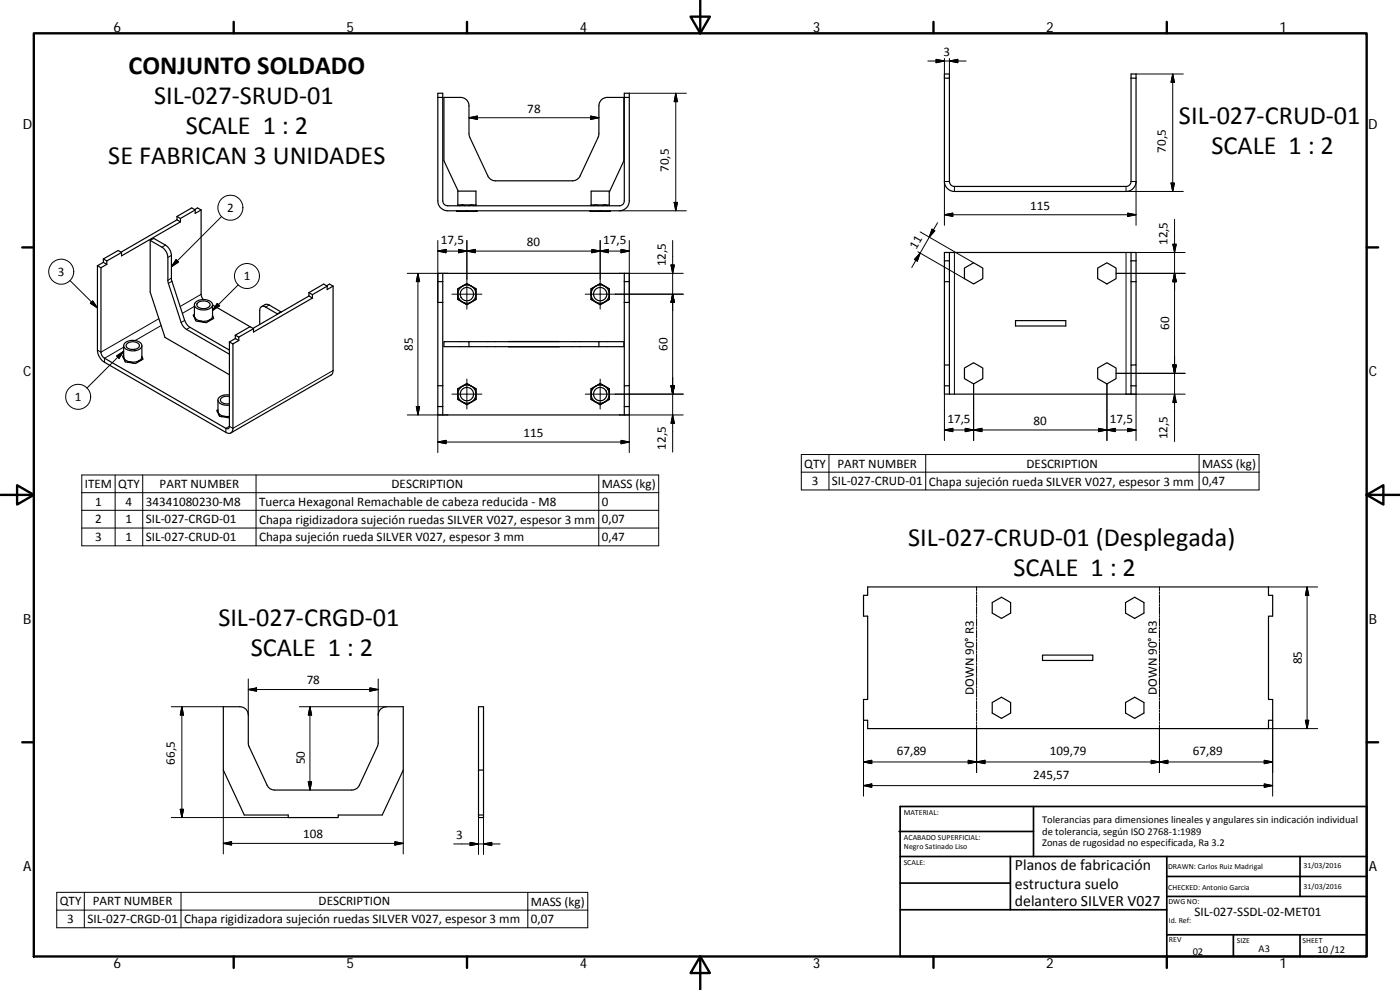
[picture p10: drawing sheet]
<svg xmlns="http://www.w3.org/2000/svg" width="420mm" height="297mm" viewBox="0 0 420 297" stroke-linecap="round" stroke-linejoin="round" font-family="sans-serif">
<g fill="none" stroke="#000" stroke-width=".36">
<path d="M131.4 28h1.5v32.2a1.48 1.48 0 0 0 1.5 1.5h51.5a1.45 1.45 0 0 0 1.5-1.5v-32.2h1.5v32.2a3 3 0 0 1-3 3h-51.5a2.96 2.96 0 0 1-3-3zM131.4 29.2h1.5M187.4 29.2h1.5M283.4 22.2h1.5v32.3a1.52 1.52 0 0 0 1.5 1.4h51.5a1.48 1.48 0 0 0 1.5-1.4v-32.3h1.5v32.3a3 3 0 0 1-3 2.9h-51.5a3 3 0 0 1-3-2.9zM283.4 23.5h1.5M339.4 23.5h1.5M137.5 57.3l-4.3-9.1v-19h5a2.48 2.48 0 0 1 2.5 2.6l.2 9 5.5 12a2.52 2.52 0 0 0 2.3 1.5h23.1a2.52 2.52 0 0 0 2.3-1.5l5.6-12v-9a2.51 2.51 0 0 1 2.6-2.6h4.9v19l-4.4 9.5M29.2 79.7v25.4a4.8 4.8 0 0 0 2.2 3.6l36.4 21a1.28 1.28 0 0 0 1.5 .2 1.28 1.28 0 0 0 .6-1.4v-25.3M29.2 79.7l1.1 .6M31 77.7l1.1 .6M31 77.7v1M31 78.7l-1.8 1"/>
<path d="M31 78.7l1.1 .6M32.1 78.3v1M32.1 79.3l-1.8 1M36.5 75.8l-4.4 2.5M45.1 72.1l3.5 2.1a3.9 3.9 0 0 1 1.8 3l.1 7.5 4.1 12.7 1.4 1.4 12.8 7.5M45.1 72.1v15.6l4.4 13.5 19.3 11.2M45.1 72.1l1-.6 3.6 2.1a4 4 0 0 1 1.7 3l.1 7.5 4.4 13 .9 1 12 7M53.1 66l1.1 .6M53.1 66l-16.8 9.7M53.1 64.9l1.1 .7M53.1 64.9v1.1M54.2 66.6l-17.7 10.2v-1l-1.1-.6-4.4 2.5"/>
<path d="M54.2 65.6v1M58.4 62.9l.9-.5 1.1 .6M58.6 63l-4.4 2.6M60.4 63v25.3l.1 .7 .6 .9M60.4 63l-1.8 1v-1l-1.1-.6-4.4 2.5M137.4 61.5v-4.2h5.4v4.2M137.4 61.5h1.4M137.4 63.2l-.2 .2M137.4 61.5v.2M137.4 61.5h.1M137.4 63.2l-.1 .2M137.4 63.4h-.3h.3"/>
<path d="M137.4 63.4h2.3M137.4 63.4h.1M138.8 61.5h2.7l.7 .2M138.8 61.5l-.8 .2M138.8 61.5l.7 .2M139.7 63.4h.1M139.7 63.4h.8M140.1 63.2l-.1 .2M140.2 63.2v.2M140.5 63.4h2.3M140.5 63.4h.1M142.8 63.4h.1"/>
<path d="M142.8 63.2l.2 .2M142.8 61.5v.2M142.8 61.5h-1.7l-.4 .2M143 63.4h.1M143 63.4h-.2M143 63.4h.2h-.4M177.2 63.4h-.1h.4M177.2 63.4h.1M177.2 63.4l.2-.2-.1 .2M177.3 63.4h.2M177.4 61.5h4.1M177.4 61.5v-4.2h5.4v4.2"/>
<path d="M177.4 61.5v.2M177.5 63.4h2.2M177.5 63.4h.1M178 61.7a1.3 1.3 0 0 1 1.5 0M179.7 63.4h.1M179.7 63.4h.8M180.1 63.2l-.1 .2M180.2 63.2v.2M180.5 63.4h2.3M180.5 63.4h.1M181.5 61.5l-.8 .2M181.5 61.5h1.3"/>
<path d="M181.5 61.5l.8 .2M182.8 63.4h.1M182.8 63.4h.4h-.4M182.8 61.5v.2M183 63.4h.1M283.4 78.3h1.5M284.9 75.8h54.5M284.9 75.8h-1.5v8.7M284.9 75.8v42.5M339.4 75.8v33.7M339.4 75.8h1.5v8.7M339.4 78.3h1.5"/>
<path d="M30.3 80.3v25.4a2.32 2.32 0 0 0 1.1 1.8l36.4 21a.65 .65 0 0 0 .7 .1 .65 .65 0 0 0 .3-.7v-25.3M58.2 94.9l.2 .3M58.3 94.5l-.2 .3M58.3 91.5l.1 3.7M58.3 94.4l-.3 .2 .8 1.7 3.1 .5 2.2-1.3-.2-.5M58.4 95.2l.3 .9M58.4 95.2l.6 .7 1.4 .5M58.6 90.8a3.6 3.6 0 0 1 5.1 .4 1.73 1.73 0 0 1-1.9 1.8 2.82 2.82 0 0 1-3.5-1.5zM59.2 91a2.56 2.56 0 0 1 3.8 .4 2.1 2.1 0 0 1-3.1 1 .96 .96 0 0 1-.7-1.4zM60.4 96.4h-.9M60.4 96.4l.8 .3M63.7 95.8l-.7 .1-.7 .7"/>
<path d="M63.8 91.5v3.3a2.51 2.51 0 0 1-3 1.6h-.4M63.8 94.7l.2 .9M63.8 91.5l11.2 6.5M75 98l-4.4 2.6M75 98l1.1 .6M76.1 98.6l-4.4 2.6M78.5 92l1.2-.7h.6l4 2.3M83.2 94.2l-3.5-2.1a1.08 1.08 0 0 0-1.2-.1 1.08 1.08 0 0 0-.6 1.2v4.1M83.2 94.2v.1M84.3 93.6l-1.1 .6M84.3 93.6v.1M92.7 87.8v1"/>
<path d="M92.7 88.8l1.1 .6M92.7 87.8l1.1 .6M92.7 88.8l-16.8 9.7M93.8 88.4v1M93.8 89.4l-17.7 10.2v-1M98 85.7l.9-.5 1.1 .7M98.2 85.9l-1.1-.7-4.4 2.6M98.2 85.9l-4.4 2.5M100 85.9v25.3l-.3 1-30.4 17.7M100 85.9l-1.8 1v-1M131.4 84.5h1.5M132.9 90.7h-1.5v25"/>
<path d="M132.9 82h-1.5v8.7M132.9 82h54.5M132.9 82v42.5M137.4 86.7l2.7-1.6 2.8 1.6v3.1l-2.8 1.6-2.7-1.6zM137.4 89.8l2 1.2a1.39 1.39 0 0 0 1.9-.3l1.5-.9M137.4 89.8v-2.1a1.06 1.06 0 0 1 .9-1.6l.9-.5a1.05 1.05 0 0 1 1.8 0l1 .5a1.07 1.07 0 0 1 .8 1.3v2.4M142.8 89.8h.1M177.4 86.7l2.7-1.6 2.8 1.6v3.1l-2.8 1.6-2.7-1.6zM177.4 89.8h.1M182.8 89.8l-1.8 1.1a1.03 1.03 0 0 1-1.8 0l-1.8-1.1M182.8 89.8v-2.1a1.06 1.06 0 0 0-.8-1.6l-1-.5a1.05 1.05 0 0 0-1.8 0l-.9 .5a1.07 1.07 0 0 0-.9 1.3v2.4M182.8 89.8h.1"/>
<path d="M187.4 82v33.7M187.4 82h1.5v8.7M187.4 90.7h1.5M187.4 84.5h1.5M188.9 90.7v25h-1.5v6.3M284.9 84.5h-1.5v25M289.4 80.4l2.8-1.6 2.7 1.6v3.2l-2.7 1.6-2.8-1.6zM304.8 96.2h15.1v1.6h-15.1zM329.4 80.4l2.8-1.6 2.8 1.6v3.2l-2.8 1.6-2.8-1.6zM339.4 84.5h1.5M340.9 84.5v25h-1.5v6.3M37 107.2l.2 .3"/>
<path d="M37.1 106.7l-.2 .4M37.1 106.6l-.3 .2 .8 1.8 3.1 .5 2.2-1.3-.2-.5M37.1 103.7l.1 3.8M37.2 107.5a3.8 3.8 0 0 0 2.6 1.3l.2 .2M37.2 107.5l.3 .8M37.3 103.1a3.6 3.6 0 0 1 5.2 .3 2.18 2.18 0 0 1-2.7 1.9 2.25 2.25 0 0 1-2.7-1.8zM38 103.2a2.49 2.49 0 0 1 3.8 .4 2.1 2.1 0 0 1-3.1 1 .92 .92 0 0 1-.7-1.4zM41.8 108.2l-.7 .6M41.8 108.2a5 5 0 0 1-3.1 .4l-.5 .1M42.4 108.1l-.6 .1M42.6 106.9l.2 .9M42.6 103.7v3.6l-.8 .9"/>
<path d="M58.8 106.6h.1M58.9 106.6v.1M68.8 102.6l1.1 .6M68.8 118.5a2.9 2.9 0 0 0-3.4 1.4 2.58 2.58 0 0 0 3.4 1.6M68.8 118.9a2 2 0 0 0-2.6 1.2 2.13 2.13 0 0 0 2.6 1M70.6 101.6l1.1 .6M70.6 100.6v1M70.6 100.6l1.1 .6M70.6 101.6l-1.8 1M71.7 102.2l-1.8 1M71.7 101.2v1M131.4 115.7h1.5"/>
<path d="M131.4 115.7v8.8h1.5M133.2 102.5h7.5v1.5h-7.5zM137.4 116.6l2.7-1.5 2.8 1.5v3.2l-2.8 1.6-2.7-1.6zM137.4 116.6l1.8-1a1.05 1.05 0 0 1 1.8 0l1 .5a1.1 1.1 0 0 1 .8 1.2v1.7a1.32 1.32 0 0 1-1.2 1.5l-.6 .4a1.03 1.03 0 0 1-1.8 0l-.9-.6a1.05 1.05 0 0 1-.9-1.5zM140.7 104h39M140.7 102.5h39M152.7 104h15.1M152.7 102.5h.1M167.8 102.5h.1M177.4 116.6l2.7-1.5 2.8 1.5v3.2l-2.8 1.6-2.7-1.6zM177.4 116.6l1.8-1a1.05 1.05 0 0 1 1.8 0l1.1 .6a1.36 1.36 0 0 1 .7 1.9v.7a1.13 1.13 0 0 1-1 1.6l-.8 .5a1.03 1.03 0 0 1-1.8 0l-.9-.6a1.05 1.05 0 0 1-.9-1.5zM179.7 102.5h7.5v1.5h-7.5z"/>
<path d="M188.9 115.7v8.8h-1.5M283.4 115.8h1.5M283.4 109.5v8.8h1.5M283.4 109.5h1.5M284.9 118.3h54.5M289.4 110.4l2.8-1.6 2.7 1.6v3.2l-2.7 1.6-2.8-1.6zM329.4 110.4l2.8-1.6 2.8 1.6v3.2l-2.8 1.6-2.8-1.6zM339.4 115.8h1.5M339.4 115.8v2.5M340.9 109.5v8.8h-1.5M65.2 123.5l.6 1.2M65.4 120v3.4a1.94 1.94 0 0 0 2 1.5"/>
<path d="M65.4 123.1l-.2 .3M65.4 123l-.3 .1 .8 1.8 2.9 .5M67.4 124.9l-.9 .1M67.4 124.9l.9 .4M67.4 124.9h1.4M131.4 122h1.5M132.9 124.5h54.5M187.4 122v2.5M187.4 122h1.5M260.4 176.1h120.3v2.5h1.2v6.3h-1.2v25h1.2v6.2h-1.2v2.5h-120.3v-2.5h-1.2v-6.2h1.2v-25h-1.2v-6.3h1.2zM297.8 180.8l2.8-1.6 2.7 1.6v3.2l-2.7 1.5-2.8-1.5zM312.9 196.6h15.1v1.6h-15.1z"/>
<path d="M337.8 180.8l2.7-1.6 2.8 1.6v3.2l-2.8 1.5-2.7-1.5zM67 212h5a2.51 2.51 0 0 1 2.5 2.5l.1 9.1 5.6 12a2.42 2.42 0 0 0 2.2 1.4h23.2a2.48 2.48 0 0 0 2.3-1.4l5.5-12 .1-9.1a2.48 2.48 0 0 1 2.5-2.5h5v19.1l-6.3 13.4h-13.2v.8h-15v-.8h-13.2l-6.3-13.4zM143.6 212h1.5v33.3h-1.5zM297.8 210.8l2.8-1.6 2.7 1.6v3.2l-2.7 1.5-2.8-1.5zM337.8 210.8l2.7-1.6 2.8 1.6v3.2l-2.8 1.5-2.7-1.5zM143.6 231.1h1.5M143.6 244.5h1.5"/>
<circle cx="140.1" cy="88.3" r="2"/>
<circle cx="140.1" cy="88.2" r="2.72"/>
<circle cx="180.1" cy="88.2" r="1.99"/>
<circle cx="180.1" cy="88.3" r="2.72"/>
<circle cx="140.1" cy="118.2" r="2"/>
<circle cx="140.1" cy="118.2" r="2.73"/>
<circle cx="180.1" cy="118.2" r="2.72"/>
<circle cx="180.1" cy="118.2" r="2"/>
</g>
<g fill="none" stroke="#000" stroke-width=".3">
<path d="M278.5 18.3h11.4M280.9 17.8l2.5 .5-2.5 .5zM283.4 17.5v6M284.9 18.3l2.6-.5v1zM284.9 17.5v6M140.7 35.3h39M140.7 35.3l2.5-.5v1zM177.3 34.8l2.4 .5-2.4 .5zM188.9 28h17.1M202.8 28v35.2M202.8 28l.5 2.5h-1zM340.9 22.2h14.2"/>
<path d="M351.9 22.2v35.2M351.9 22.2l.6 2.5h-1.1zM284.9 54.5h-1.5v13.1M286.4 55.9v1.5M337.9 55.9v1.5h17.2M339.4 54.5h1.5v13.1M351.4 54.9h1.1l-.6 2.5zM49.7 73.6l-1.1 .6M51.4 76.6l-1 .6M52.8 77.9l.8 .7-2.2 1.4zM66.5 65l-15.1 15M131.4 75.3l2.5-.5v1z"/>
<path d="M131.4 75.3h57.5M131.4 72.2v18.5M137.6 74.8l2.5 .5-2.5 .5zM140.1 75.3l2.5-.5v1zM140.1 72.2v20.6M177.6 74.8l2.5 .5-2.5 .5zM180.1 75.3l2.5-.5v1zM180.1 72.2v20.6M185.9 63.2h20.1M186.4 74.8l2.5 .5-2.5 .5zM188.9 72.2v18.5M201.4 79.5h1l-.5 2.5z"/>
<path d="M201.9 72.2v63.5M202.3 60.7h1l-.5 2.5zM275.5 75.5l13.9 8.1M276.2 69.6l16 9.2M276.2 75.9l-.9 2.4-.9-.4zM279.7 68.7l.9 .5-1.7 2zM281.4 66.8l-7.8 13.5M283.4 64.4l2.6-.5v1zM283.4 64.4h57.5M286.4 75.8v42.5M338.4 63.9l2.5 .5-2.5 .5zM352 73.3h1l-.5 2.5z"/>
<path d="M352.5 65.8v66.7M355.7 75.8h-17.8v42.5h17.8M21 84.2l8.2 8.2M27.8 90.3l1.4 2.1-2.1-1.4zM47.7 95.6l-17.4 10.1-1.1-.6M48.4 97.7l-7.8 4.5M51.4 83.5l-1 .6M51.6 84.4l-1.1 .6M55.4 96.1l-1 .7M57 98.2l-1 .6M58.3 91.9l-3.6 2.1M60.4 88.3l-6.3 3.6"/>
<path d="M65.2 91l.7 .7-2.1 1.4zM71.5 85.5l-7.7 7.6M80.8 91.5l-1.1 .6M122.2 82h12.2M125.4 82l.5 2.5h-1zM125.4 82v42.5M135.6 88.3h9M175.6 88.3h29.5M185.9 82h19.2M201.9 88.3l.5 2.4h-1zM335 82h20.7M352.5 82l.5 2.5h-1z"/>
<path d="M35 106.8l2.1-1.4-1.4 2.1zM37.1 104.2l-5.7 3.3v1.2M37.1 105.4l-11 11M100 111.2l-30.1 17.3-1.1-.6-1 .6v1.2M135.6 118.3h9M140.1 113.7v9M180.1 113.7v9M201.4 115.7h1l-.5 2.6zM205.1 118.3h-29.5M283.4 118.3v13.9M292.2 115.2v17M332.2 115.2v17"/>
<path d="M335 112h20.7M340.9 118.3v13.9M352 109.5h1l-.5 2.5zM352.5 118.3l.5 2.5h-1zM122.2 124.5h12.2M124.9 122h1l-.5 2.5zM131.4 132.6l2.5-.5v1zM131.4 132.6h57.5M131.4 124.5v11.3M185.9 124.5h19.2M186.4 132.1l2.5 .5-2.5 .5zM188.9 124.5v11.3"/>
<path d="M201.9 124.5l.5 2.5h-1zM240.5 136.4h137.4v10.6h-137.4zM248.8 136.4v10.6M277.8 136.4v10.6M283.4 129l2.6-.5v1zM283.4 129h57.5M289.7 128.5l2.5 .5-2.5 .5zM292.2 129l2.5-.5v1zM329.7 128.5l2.5 .5-2.5 .5zM332.2 129l2.5-.5v1zM338.4 128.5l2.5 .5-2.5 .5zM359.9 136.4v10.6"/>
<path d="M24.5 142.5h173.2v21.3h-173.2zM24.5 147.8h173.2M24.5 153.1h173.2M24.5 158.4h173.2M34.6 142.5v21.3M42.8 142.5v21.3M76.8 142.5v21.3M179.7 142.5v21.3M240.5 141.7h137.4M293.1 176.1v1.2M293.1 177.6v.6M293.1 178.5v2.3"/>
<path d="M348 176.1v1.2M348 177.6v.6M348 178.5v2.3M380.7 176.1h14.7M392.3 176.1l.5 2.5h-1zM392.3 176.1v42.5M293.1 181.1v.6M293.1 182v2.4M293.1 184.7v.6M293.1 185.6v2.3M293.1 188.2v.6M293.1 189.1v2.4"/>
<path d="M293.1 191.8v.5M293.1 192.7v2.3M293.1 195.3v.6M293.1 196.2v2.3M293.1 198.8v.6M293.1 199.7v2.4M348 181.1v.6M348 182v2.4M348 184.7v.6M348 185.6v2.3M348 188.2v.6M348 189.1v2.4"/>
<path d="M348 191.8v.5M348 192.7v2.3M348 195.3v.6M348 196.2v2.3M348 198.8v.6M348 199.7v2.4M51.4 212h15.6M54.6 212v33.3M54.6 212l.5 2.5h-1zM74.5 203.7v10.8M74.5 206.9l2.5-.5v1zM74.5 206.9h39"/>
<path d="M89.8 212h26.2M93 212v25M93 212l.5 2.5h-1zM111 206.4l2.5 .5-2.5 .5zM113.5 203.7v10.8M259.2 216.1v22.8M293.1 202.4v.6M293.1 203.3v2.3M293.1 205.9v.6M293.1 206.8v2.4M293.1 209.5v.6M293.1 210.4v2.3"/>
<path d="M293.1 213v.6M293.1 213.9v2.3M293.1 216.6v.5M293.1 217.4v14.4M348 202.4v.6M348 203.3v2.3M348 205.9v.6M348 206.8v2.4M348 209.5v.6M348 210.4v2.3M348 213v.6M348 213.9v2.3"/>
<path d="M348 216.6v.5M348 217.4v14.4M380.7 218.6h14.7M381.9 216.1v22.8M391.8 216.1h1l-.5 2.5zM67 231.1v25.1M92.5 234.6h1l-.5 2.4zM121 231.1v25.1M143.6 231.1v25.3M145.1 231.1v25.3M259.2 228.6l2.4-.5v1zM259.2 235.7l2.4-.5v1z"/>
<path d="M259.2 228.6h122.7M259.2 235.7h122.7M290.6 228.1l2.5 .5-2.5 .5zM293.1 228.6l2.5-.5v1zM345.5 228.1l2.5 .5-2.5 .5zM348 228.6l2.5-.5v1zM379.4 228.1l2.5 .5-2.5 .5zM379.4 235.2l2.5 .5-2.5 .5zM51.4 245.3h35.1M54.1 242.8h1l-.5 2.5zM67 253l2.5-.5v1.1zM67 253h54"/>
<path d="M118.5 252.5l2.5 .5-2.5 .6zM136.2 253.2h13.9M141.1 252.8l2.5 .4-2.5 .5zM145.1 253.2l2.5-.4v.9zM17 267.7h159.4v10.7h-159.4zM17 273.1h159.4M25.3 267.7v10.7M54.3 267.7v10.7M158.4 267.7v10.7"/>
<circle cx="69.2" cy="62.3" r="3.8"/>
<circle cx="18.4" cy="81.5" r="3.8"/>
<circle cx="74.1" cy="82.8" r="3.7"/>
<circle cx="23.5" cy="119.1" r="3.7"/>
</g>
<g fill="none" stroke="#000" stroke-width=".71">
<path d="M10.1 10h400.1v277h-400.1zM70.1 6.6v3.4M140.2 6.6v3.4M207.3 5h5.8l-2.9 5zM210.2 0v10M280.2 6.6v3.4M350.2 6.6v3.4M6.7 74.2h3.4M410.2 74.2h3.4M.2 148.5h9.9M5.1 145.6l5 2.9-5 2.9zM410.2 148.5l5-2.9v5.8z"/>
<path d="M410.2 148.5h9.9M6.7 222.7h3.4M410.2 222.7h3.4M70.1 287v3.4M140.2 287v3.4M210.2 287l2.9 5h-5.8zM210.2 287v10M280.2 287v3.4M350.2 287v3.4"/>
</g>
<g fill="none" stroke="#000" stroke-width=".51">
<path d="M269.8 249.5h40.4M270.1 257h140.1M270.1 242h140.1v45h-140.1zM303.2 257v16M310.2 242v15M350.2 257v30M390.2 257v12M270.1 273h80.1M270.1 265h33.1M350.2 269h60M350.2 263h60M350.2 280.5h60"/>
<path d="M370.2 280.5v6.5M390.2 280.5v6.5"/>
</g>
<g fill="#000" stroke="#000" stroke-width=".3">
<path d="M280.9 17.8l2.5 .5-2.5 .5zM284.9 18.3l2.6-.5v1zM140.7 35.3l2.5-.5v1zM177.3 34.8l2.4 .5-2.4 .5zM202.8 28l.5 2.5h-1zM351.9 22.2l.6 2.5h-1.1zM351.4 54.9h1.1l-.6 2.5zM52.8 77.9l.8 .7-2.2 1.4zM131.4 75.3l2.5-.5v1zM137.6 74.8l2.5 .5-2.5 .5zM140.1 75.3l2.5-.5v1zM177.6 74.8l2.5 .5-2.5 .5z"/>
<path d="M180.1 75.3l2.5-.5v1zM186.4 74.8l2.5 .5-2.5 .5zM201.4 79.5h1l-.5 2.5zM202.3 60.7h1l-.5 2.5zM276.2 75.9l-.9 2.4-.9-.4zM279.7 68.7l.9 .5-1.7 2zM283.4 64.4l2.6-.5v1zM338.4 63.9l2.5 .5-2.5 .5zM352 73.3h1l-.5 2.5zM27.8 90.3l1.4 2.1-2.1-1.4zM65.2 91l.7 .7-2.1 1.4zM125.4 82l.5 2.5h-1z"/>
<path d="M201.9 88.3l.5 2.4h-1zM352.5 82l.5 2.5h-1zM35 106.8l2.1-1.4-1.4 2.1zM201.4 115.7h1l-.5 2.6zM352 109.5h1l-.5 2.5zM124.9 122h1l-.5 2.5zM131.4 132.6l2.5-.5v1zM186.4 132.1l2.5 .5-2.5 .5zM201.9 124.5l.5 2.5h-1zM283.4 129l2.6-.5v1zM289.7 128.5l2.5 .5-2.5 .5zM292.2 129l2.5-.5v1z"/>
<path d="M329.7 128.5l2.5 .5-2.5 .5zM332.2 129l2.5-.5v1zM338.4 128.5l2.5 .5-2.5 .5zM352.5 118.3l.5 2.5h-1zM392.3 176.1l.5 2.5h-1zM54.6 212l.5 2.5h-1zM74.5 206.9l2.5-.5v1zM93 212l.5 2.5h-1zM111 206.4l2.5 .5-2.5 .5zM391.8 216.1h1l-.5 2.5zM92.5 234.6h1l-.5 2.4zM259.2 228.6l2.4-.5v1z"/>
<path d="M259.2 235.7l2.4-.5v1zM290.6 228.1l2.5 .5-2.5 .5zM293.1 228.6l2.5-.5v1zM345.5 228.1l2.5 .5-2.5 .5zM348 228.6l2.5-.5v1zM379.4 228.1l2.5 .5-2.5 .5zM379.4 235.2l2.5 .5-2.5 .5zM54.1 242.8h1l-.5 2.5zM67 253l2.5-.5v1.1zM118.5 252.5l2.5 .5-2.5 .6zM141.1 252.8l2.5 .4-2.5 .5zM145.1 253.2l2.5-.4v.9z"/>
</g>
<g font-size="7.9">
<text x="38.6" y="22.2">CONJUNTO SOLDADO</text>
<text x="46.3" y="31.2">SIL‐027‐SRUD‐01</text>
<text x="55.7" y="40.2">SCALE 1 : 2</text>
<text x="353.8" y="37.3">SIL‐027‐CRUD‐01</text>
<text x="363.6" y="46.3">SCALE 1 : 2</text>
<text x="32.5" y="49.1">SE FABRICAN 3 UNIDADES</text>
<text x="272.6" y="164">SIL‐027‐CRUD‐01 (Desplegada)</text>
<text x="304.2" y="172.9">SCALE 1 : 2</text>
<text x="65.5" y="187.7">SIL‐027‐CRGD‐01</text>
<text x="75.2" y="196.7">SCALE 1 : 2</text>
</g>
<g font-size="4.7">
<text x="304.6" y="261.2">Planos de fabricación</text>
<text x="304.6" y="266.6">estructura suelo</text>
<text x="304.6" y="272">delantero SILVER V027</text>
</g>
<g font-size="4.2">
<text x="34" y="9.6">6</text>
<text x="104" y="9.6">5</text>
<text x="174" y="9.6">4</text>
<text x="244" y="9.6">3</text>
<text x="314" y="9.6">2</text>
<text x="384" y="9.6">1</text>
<text x="6.8" y="38.7">D</text>
<text x="410.6" y="38.7">D</text>
<text x="7" y="112.9">C</text>
<text x="410.8" y="112.9">C</text>
<text x="7" y="187.1">B</text>
<text x="410.8" y="187.1">B</text>
<text x="7" y="261.3">A</text>
<text x="410.8" y="261.3">A</text>
<text x="34" y="290.4">6</text>
<text x="104" y="290.4">5</text>
<text x="174" y="290.4">4</text>
<text x="244" y="290.4">3</text>
<text x="314" y="290.4">2</text>
<text x="384" y="290.4">1</text>
</g>
<g font-size="3.9">
<text x="283.2" y="16.8">3</text>
<text x="158.3" y="33.8">78</text>
<text x="349.9" y="45.8" transform="rotate(-90 349.9 45.8)">70,5</text>
<text x="200.8" y="51.6" transform="rotate(-90 200.8 51.6)">70,5</text>
<text x="68.2" y="63.6">2</text>
<text x="309.2" y="62.9">115</text>
<text x="132.3" y="73.3">17,5</text>
<text x="158.1" y="73.8">80</text>
<text x="181" y="73.3">17,5</text>
<text x="274.9" y="75" transform="rotate(-60 274.9 75)">11</text>
<text x="350.4" y="73.6" transform="rotate(-90 350.4 73.6)">12,5</text>
<text x="17.4" y="82.8">3</text>
<text x="199.8" y="79.9" transform="rotate(-90 199.8 79.9)">12,5</text>
<text x="73.1" y="84.1">1</text>
<text x="350.9" y="99" transform="rotate(-90 350.9 99)">60</text>
<text x="123.9" y="105.3" transform="rotate(-90 123.9 105.3)">85</text>
<text x="200.3" y="105.3" transform="rotate(-90 200.3 105.3)">60</text>
<text x="22.5" y="120.3">1</text>
<text x="157.1" y="131.1">115</text>
<text x="284.3" y="126.9">17,5</text>
<text x="310.2" y="127.4">80</text>
<text x="333.1" y="126.9">17,5</text>
<text x="350.4" y="131.7" transform="rotate(-90 350.4 131.7)">12,5</text>
<text x="199.8" y="134.9" transform="rotate(-90 199.8 134.9)">12,5</text>
<text x="241.4" y="140.3">QTY</text>
<text x="251.3" y="140.3">PART NUMBER</text>
<text x="308.1" y="140.3">DESCRIPTION</text>
<text x="360.8" y="140.4">MASS (kg)</text>
<text x="25.5" y="146.4">ITEM</text>
<text x="35.5" y="146.5">QTY</text>
<text x="47.9" y="146.4">PART NUMBER</text>
<text x="117.5" y="146.5">DESCRIPTION</text>
<text x="180.6" y="146.6">MASS (kg)</text>
<text x="243.6" y="145.6">3</text>
<text x="249.7" y="145.6">SIL‐027‐CRUD‐01</text>
<text x="278.7" y="145.7">Chapa sujeción rueda SILVER V027, espesor 3 mm</text>
<text x="360.8" y="145.6">0,47</text>
<text x="28.6" y="151.7">1</text>
<text x="37.7" y="151.7">4</text>
<text x="43.7" y="151.7">34341080230‐M8</text>
<text x="77.8" y="151.8">Tuerca Hexagonal Remachable de cabeza reducida ‐ M8</text>
<text x="180.6" y="151.7">0</text>
<text x="28.6" y="157">2</text>
<text x="37.7" y="157">1</text>
<text x="43.7" y="157">SIL‐027‐CRGD‐01</text>
<text x="77.8" y="157.1">Chapa rigidizadora sujeción ruedas SILVER V027, espesor 3 mm</text>
<text x="180.6" y="157">0,07</text>
<text x="28.6" y="162.3">3</text>
<text x="37.7" y="162.3">1</text>
<text x="43.7" y="162.3">SIL‐027‐CRUD‐01</text>
<text x="77.8" y="162.5">Chapa sujeción rueda SILVER V027, espesor 3 mm</text>
<text x="180.6" y="162.3">0,47</text>
<text x="390.7" y="199.3" transform="rotate(-90 390.7 199.3)">85</text>
<text x="92" y="205.3">78</text>
<text x="292.3" y="208.5" transform="rotate(-90 292.3 208.5)">DOWN 90° R3</text>
<text x="347.2" y="208.5" transform="rotate(-90 347.2 208.5)">DOWN 90° R3</text>
<text x="269.1" y="226.5">67,89</text>
<text x="315.1" y="226.5">109,79</text>
<text x="358" y="226.5">67,89</text>
<text x="52.5" y="229.4" transform="rotate(-90 52.5 229.4)">66,5</text>
<text x="91.5" y="229.3" transform="rotate(-90 91.5 229.3)">50</text>
<text x="310.1" y="233.6">245,57</text>
<text x="91" y="251.5">108</text>
<text x="136.9" y="251.7">3</text>
<text x="17.9" y="271.6">QTY</text>
<text x="27.9" y="271.6">PART NUMBER</text>
<text x="95.6" y="271.6">DESCRIPTION</text>
<text x="159.3" y="271.7">MASS (kg)</text>
<text x="358.5" y="274.9">SIL‐027‐SSDL‐02‐MET01</text>
<text x="20.2" y="276.9">3</text>
<text x="26.2" y="276.9">SIL‐027‐CRGD‐01</text>
<text x="55.2" y="277.1">Chapa rigidizadora sujeción ruedas SILVER V027, espesor 3 mm</text>
<text x="159.3" y="276.9">0,07</text>
</g>
<g font-size="3.1">
<text x="312.8" y="246.8">Tolerancias para dimensiones lineales y angulares sin indicación individual</text>
<text x="312.8" y="250.4">de tolerancia, según ISO 2768‐1:1989</text>
<text x="312.8" y="254">Zonas de rugosidad no especificada, Ra 3.2</text>
<text x="357.9" y="286.4">02</text>
<text x="377.7" y="285.6">A3</text>
<text x="395.4" y="285.9">10 /12</text>
</g>
<g font-size="2.4">
<text x="271.2" y="244.4">MATERIAL:</text>
<text x="271.3" y="251.9">ACABADO SUPERFICIAL:</text>
<text x="271.3" y="254.6">Negro Satinado Liso</text>
<text x="271.2" y="259.7">SCALE:</text>
<text x="350.6" y="260.8">DRAWN: Carlos Ruiz Madrigal</text>
<text x="391.2" y="260.6">31/03/2016</text>
<text x="350.6" y="267">CHECKED: Antonio Garcia</text>
<text x="391.2" y="266.6">31/03/2016</text>
<text x="350.7" y="271.4">DWG NO:</text>
<text x="350.8" y="276.8">Id. Ref:</text>
<text x="350.8" y="282.8">REV</text>
<text x="371.2" y="282.9">SIZE</text>
<text x="390.9" y="282.9">SHEET</text>
</g>
</svg>
